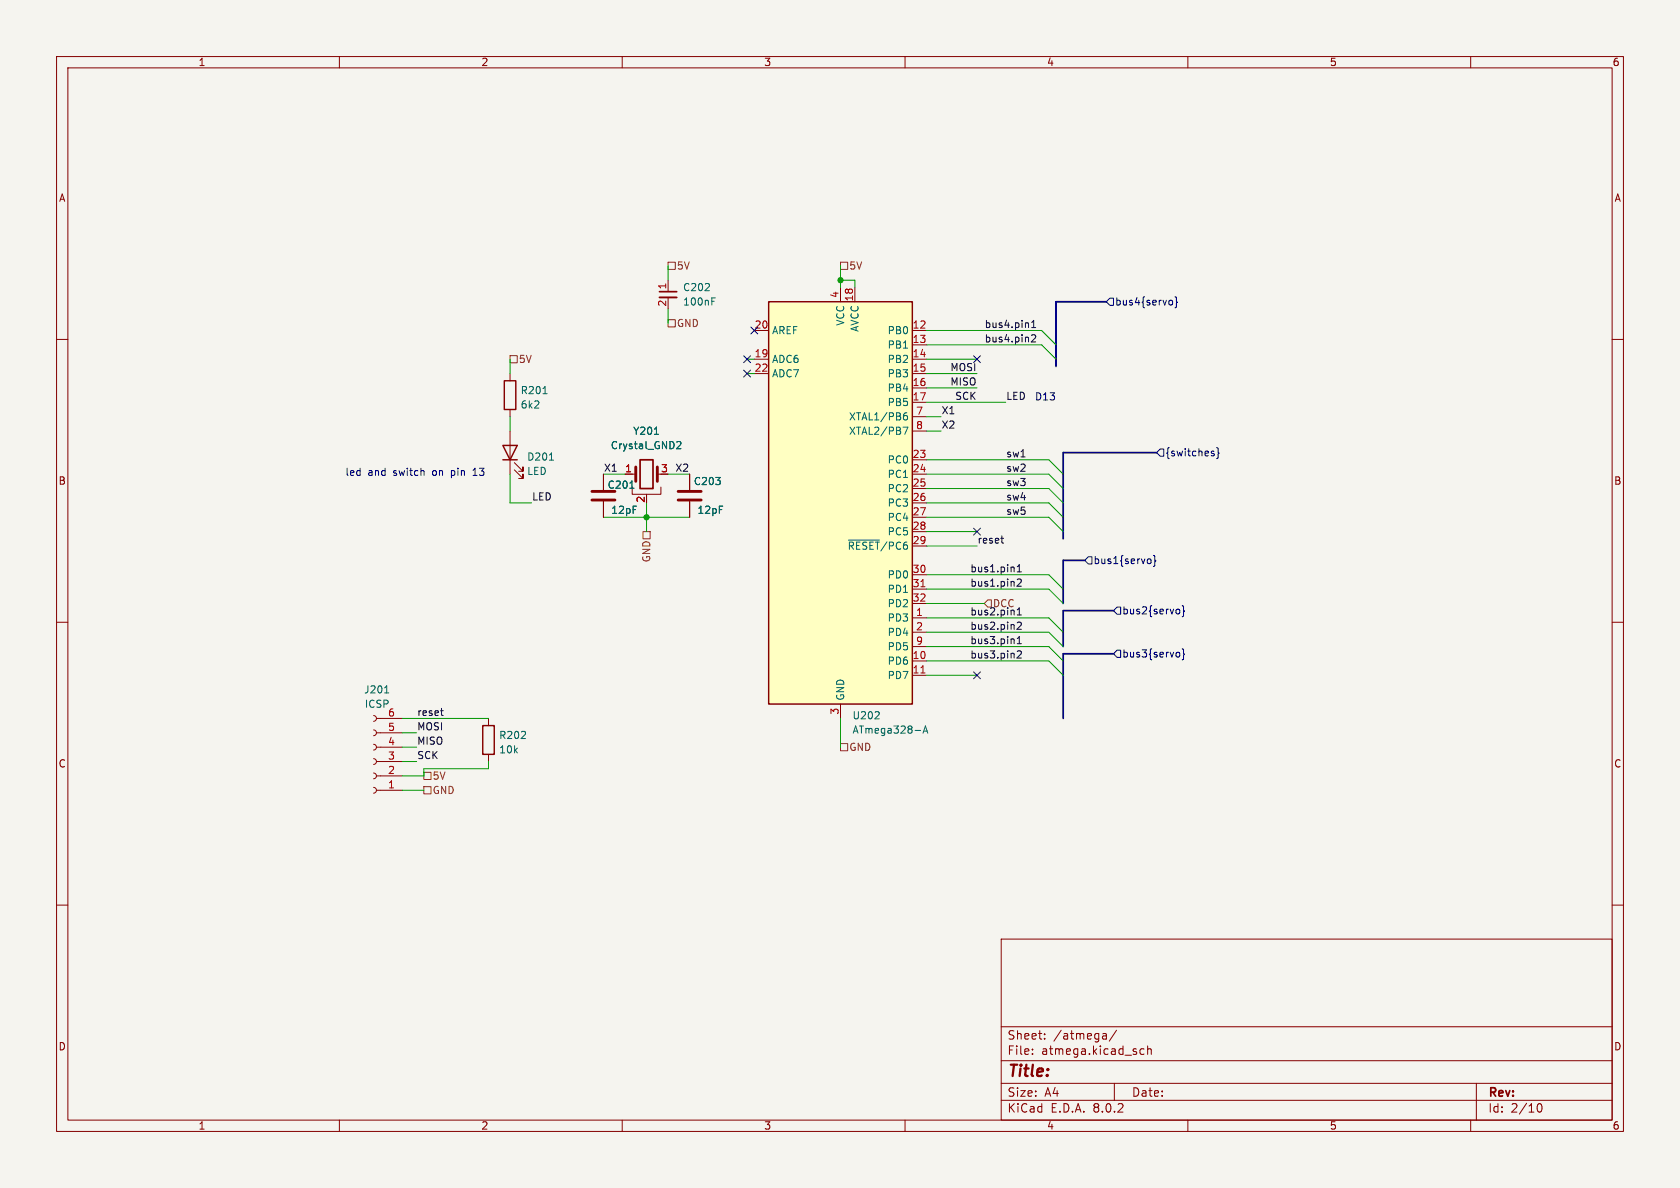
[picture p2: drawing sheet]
<svg xmlns="http://www.w3.org/2000/svg" width="297mm" height="210mm" viewBox="0 0 297 210" stroke-linecap="round" stroke-linejoin="round" font-family="sans-serif">
<path d="M0 0h297v210h-297z" fill="#f5f4ef" stroke="#f5f4ef" stroke-width=".18"/>
<g fill="none" stroke="#840000" stroke-width=".18">
<path d="M10 10h277v190h-277zM12 12h273v186h-273zM60 10v2M110 10v2M160 10v2M210 10v2M260 10v2M10 60h2M118.1 49.5v2.1M118.1 52.6v2M285 60h2M90.2 66v1.3"/>
<path d="M90.2 72.4v1.3M90.2 76.2v7.6M90.9 83.1l1.6 1.5v-.8v.8h-.8M90.9 81.8l1.6 1.5v-.7v.7h-.8M106.7 83.8v2.8M106.7 88.6v2.8M10 110h2M285 110h2M66 126.5l.4 .1 .1 .4-.1 .4-.4 .1M66 129l.4 .2 .1 .3-.1 .4-.4 .1M66 131.6l.4 .1 .1 .4-.1 .3-.4 .2M66 134.1l.4 .2 .1 .3-.1 .4-.4 .1"/>
<path d="M66 136.7l.4 .1 .1 .4-.1 .3-.4 .2M66 139.2l.4 .1 .1 .4-.1 .4-.4 .1M66.5 127h4.6M66.5 129.5h4.6M66.5 132.1h4.6M66.5 134.6h4.6M66.5 137.2h4.6M66.5 139.7h4.6M86.4 127v1.3M86.4 133.4v1.2M10 160h2M285 160h2"/>
<path d="M177 166h108v32h-108zM60 198v2M110 198v2M160 198v2M177 194.5h108M177 191.5h108M177 187.5h108M177 181.5h108M182.5 186.3v.1M182.5 185.5v.1M184.7 183.6v.1M184.7 182.8v.1"/>
<path d="M195.1 182.7l.4 .1 .1 .9M195.6 183.6l-.5 .1M195.6 183.1h-.5M197 191.5v3M197.4 182.1l-1.3 2M202.2 185.5l-.4-.1-.3 .3v.4l.2 .2h.5M202.9 185.5l.2-.1 .4 .1v.9M202.9 184.9v1.5M210 198v2M260 198v2M261 191.5v6.5M271.7 195.7l.2-.5 .2-.1a.8 .8 0 0 1 .5 .7 .8 .8 0 0 1-.5 .8l-.2-.1-.2-.5"/>
</g>
<path d="M104.6 86.9h4.1M104.6 88.4h4.1" fill="none" stroke="#840000" stroke-width=".51"/>
<path d="M125.8 53.3h.5M125.8 52.7h.6M96 69.6h.7M97.1 81.3h.8M111.4 86.3h.7M68 122.5h.7" fill="none" stroke="#006464" stroke-width=".18"/>
<path d="M116.6 52.6h3" fill="none" stroke="#840000" stroke-width=".33"/>
<path d="M116.6 51.6h3" fill="none" stroke="#840000" stroke-width=".3"/>
<path d="M88.9 78.7h2.5l-1.2 2.6zM89.2 67.3h2v5.1h-2zM88.9 81.3h2.5M85.3 128.3h2.1v5.1h-2.1z" fill="none" stroke="#840000" stroke-width=".25"/>
<path d="M135.9 53.3h25.4v71.2h-25.4z" fill="#ffffc2"/>
<path d="M135.9 53.3h25.4v71.2h-25.4z" fill="none" stroke="#840000" stroke-width=".25"/>
<g fill="none" stroke="#840000" stroke-width=".18">
<path d="M133.3 58.4h2.6M148.6 50.8v2.5M151.1 50.8v2.5M161.3 58.4h2.5M133.3 63.5h2.6M133.3 66h2.6M161.3 61h2.5M161.3 63.5h2.5M161.3 66h2.5M161.3 68.6h2.5M161.3 71.1h2.5M161.3 73.7h2.5"/>
<path d="M161.3 76.2h2.5M106.7 83.8v2.8M106.7 88.6v2.8M110.5 83.8h1.9M111.8 86.1v1.3h5v-1.3M114.3 87.4v.2M116.2 83.8h.6M121.9 83.8v2.8M121.9 88.6v2.8M161.3 81.3h2.5M161.3 83.8h2.5M161.3 86.4h2.5"/>
<path d="M161.3 88.9h2.5M161.3 91.4h2.5M161.3 94h2.5M161.3 96.5h2.5M161.3 109.2h2.5M161.3 116.8h2.5M161.3 119.4h2.5M161.3 111.8h2.5M161.3 101.6h2.5M161.3 104.1h2.5M161.3 106.7h2.5M161.3 114.3h2.5"/>
<path d="M148.6 124.5v2.5"/>
</g>
<path d="M162.8 119h.7M162.8 103.7h.7" fill="none" stroke="#a90000" stroke-width=".18"/>
<path d="M115.7 76.8h.7M119.7 78.1l.4-.1 .3 .4-.8 .9h.8M159.7 75.5h.8l-.5 1.3M159.8 73.6l.4-.1 .2 .2-.1 .5h-.3l-.2-.1M160.3 73h-.3l-.2 .3M111.4 86.3h.7M150 95.5h5.5M154.7 127.1h.7M155.4 125.9v.4M161.8 129.1h1M163.2 129.6l.4-1.3 .4 1.3M163.3 129.2h.6" fill="none" stroke="#006464" stroke-width=".18"/>
<path d="M112.4 82.6v2.5M116.2 82.6v2.5M119.9 86.9h4.1M119.9 88.4h4.1" fill="none" stroke="#840000" stroke-width=".51"/>
<path d="M113.2 81.3h2.2v5.1h-2.2z" fill="none" stroke="#840000" stroke-width=".3"/>
<path d="M118.1 56.5h1.3v1.3h-1.3zM118.1 46.4h1.3v1.2h-1.3zM148.6 46.4h1.3v1.2h-1.3zM90.2 62.9h1.2v1.2h-1.2zM113.7 94h1.2v1.3h-1.2zM174.6 106h.7v1.3h-.7l-.6-.6zM74.9 136.5h1.3v1.3h-1.3zM74.9 139.1h1.3v1.2h-1.3zM148.6 131.4h1.3v1.3h-1.3z" fill="none" stroke="#725600" stroke-width=".18"/>
<g fill="none" stroke="#000084" stroke-width=".18">
<path d="M132.7 57.8l1.3 1.2M134 57.8l-1.3 1.2M195.6 53.3l.6-.6h.6v1.3h-.6zM206.9 53.1h.3l.1 .2-.1 .5-.3 .1M207.7 52.5l.3 .1v.7l.1 .1-.1 .2v.6l-.3 .2M131.5 65.4l1.2 1.2M131.5 62.9l1.2 1.2M132.7 65.4l-1.2 1.2M132.7 62.9l-1.2 1.2M172.1 62.9l1.2 1.2M173.3 62.9l-1.2 1.2M205.1 79.4h.6v1.2h-.6l-.6-.6z"/>
<path d="M214.3 79.7l.3 .1M215.1 79.1l.2 .2v.6l.2 .2-.2 .2v.6l-.2 .2M172.1 93.4l1.2 1.2M173.3 93.4l-1.2 1.2M192.4 98.4h.6v1.3h-.6l-.6-.6zM203.1 98.8l.3 .1 .1 .1-.1 .5-.3 .1M203.9 98.2l.3 .2v.6l.1 .2-.1 .1v.6l-.3 .2M214.3 80.2h.3l.1 .2-.2 .2h-.2M172.1 118.8l1.2 1.2M173.3 118.8l-1.2 1.2M197.5 114.9h.6v1.3h-.6l-.7-.6zM197.5 107.3h.6v1.3h-.6l-.7-.6z"/>
<path d="M208.1 115.3l.3 .1 .2 .1-.1 .5-.4 .1M208.1 107.7h.3l.2 .2-.1 .5-.4 .1M209 114.7l.2 .2v.6l.2 .2-.2 .1v.7l-.2 .1M209 107.1l.2 .2v.6l.2 .1-.2 .2v.6l-.2 .2"/>
</g>
<g fill="none" stroke="#0f0f0f" stroke-width=".18">
<path d="M182.4 59.3l.5-.1 .2 .3-.8 .9h.8M182.4 57.9h.7M182.4 57l.3-.4v1.3M176.9 95.2h.5M177.2 95.9l.2 .1M180.5 80.8h.7M179.8 115.2l.5-.1 .3 .3-.8 .9h.8M179.8 102.5l.5-.1 .3 .3-.8 .9h.8M179.8 110.1l.5-.1 .3 .3-.8 .9h.8M179.8 113.8h.8M179.8 100.2l.4-.4v1.3M179.8 107.8l.4-.4v1.3"/>
<path d="M179.8 112.9l.4-.4v1.3M179.8 108.7h.8M179.8 101.1h.8M77.9 125.6h.5M78.1 126.4l.3 .1"/>
</g>
<path d="M83.6 84h.7M83.9 83l-.3 .1" fill="none" stroke="#0000c2" stroke-width=".18"/>
<path d="M195.6 53.3h-8.9v11.5M191.8 99.1h-3.8v7.6M204.5 80h-16.5v15.3M196.8 108h-8.8v6.3M196.8 115.6h-8.8v11.4" fill="none" stroke="#000084" stroke-width=".3"/>
<g fill="none" stroke="#009600" stroke-width=".18">
<path d="M118.1 47v2.5M118.1 54.6v2.6M148.6 47v3.8M148.6 49.5h2.5v1.3M163.8 58.4h20.3l2.6 2.6M90.2 63.5v2.5M90.2 73.7v2.5M132.1 66h1.2M132.1 63.5h1.2M163.8 76.2h2.6M163.8 73.7h2.6M163.8 66h8.9"/>
<path d="M163.8 68.6h8.9M163.8 71.1h14M163.8 61h20.3l2.6 2.5M163.8 63.5h8.9M90.2 83.8v5.1h3.8M106.7 83.8h3.8M106.7 91.4h15.2M114.3 88.9v5.1M118.1 83.8h3.8M163.8 88.9h21.6l2.6 2.5M163.8 81.3h21.6l2.6 2.5M163.8 86.4h21.6l2.6 2.5"/>
<path d="M163.8 83.8h21.6l2.6 2.6M163.8 91.4h21.6l2.6 2.6M163.8 94h8.9M163.8 96.5h8.9M163.8 116.8h21.6l2.6 2.6M163.8 114.3h21.6l2.6 2.5M163.8 119.4h8.9M163.8 104.1h21.6l2.6 2.6M163.8 101.6h21.6l2.6 2.5M163.8 111.8h21.6l2.6 2.5M163.8 109.2h21.6l2.6 2.6M163.8 106.7h10.2"/>
<path d="M71.1 127h15.3M71.1 132.1h2.6M71.1 129.5h2.6M71.1 139.7h3.8M71.1 134.6h2.6M86.4 134.6v1.3h-11.5v1.3h-3.8M148.6 127v5.1"/>
</g>
<g fill="#009600" stroke="#009600" stroke-width=".18">
<circle cx="114.3" cy="91.4" r=".46"/>
<circle cx="148.6" cy="49.5" r=".46"/>
</g>
<text font-size="2.8" fill="#840000" x="178" y="190.9">Title:</text>
<g font-size="2.1" fill="#840000">
<text x="178" y="184">Sheet:</text>
<text x="186.2" y="184">/atmega/</text>
<text x="178" y="186.7">File:</text>
<text x="184.1" y="186.7">atmega.kicad_sch</text>
<text x="178" y="196.9">KiCad</text>
<text x="178" y="194.1">Size:</text>
<text x="184.7" y="194.1">A4</text>
<text x="185.7" y="196.9">E.D.A.</text>
<text x="193.3" y="196.9">8.0.2</text>
<text x="200" y="194.1">Date:</text>
<text x="263" y="194.3">Rev:</text>
<text x="263" y="196.9">Id:</text>
<text x="267.1" y="196.9">2/10</text>
</g>
<g font-size="1.8" fill="#840000">
<text x="35" y="11.9">1</text>
<text x="85" y="11.9">2</text>
<text x="135" y="11.9">3</text>
<text x="185" y="11.9">4</text>
<text x="235" y="11.9">5</text>
<text x="285" y="11.9">6</text>
<text x="10.3" y="35.9">A</text>
<text x="285.3" y="35.9">A</text>
<text x="10.3" y="85.9">B</text>
<text x="285.3" y="85.9">B</text>
<text x="10.3" y="135.9">C</text>
<text x="285.3" y="135.9">C</text>
<text x="10.3" y="185.9">D</text>
<text x="285.3" y="185.9">D</text>
<text x="35" y="199.9">1</text>
<text x="85" y="199.9">2</text>
<text x="135" y="199.9">3</text>
<text x="185" y="199.9">4</text>
<text x="235" y="199.9">5</text>
<text x="285" y="199.9">6</text>
</g>
<g font-size="1.8" fill="#725600">
<text x="119.6" y="47.9">5V</text>
<text x="150.1" y="47.9">5V</text>
<text x="119.6" y="58">GND</text>
<text x="91.6" y="64.4">5V</text>
<text x="115.2" y="99.5" transform="rotate(-90 115.2 99.5)">GND</text>
<text x="150.1" y="132.9">GND</text>
<text x="76.4" y="138">5V</text>
<text x="76.4" y="140.6">GND</text>
</g>
<g font-size="1.8" fill="#a90000">
<text x="117.9" y="51.3" transform="rotate(-90 117.9 51.3)">1</text>
<text x="148.3" y="52.8" transform="rotate(-90 148.3 52.8)">4</text>
<text x="150.9" y="53.4" transform="rotate(-90 150.9 53.4)">18</text>
<text x="117.9" y="54.3" transform="rotate(-90 117.9 54.3)">2</text>
<text x="133.3" y="58.2">20</text>
<text x="161.2" y="58.2">12</text>
<text x="133.3" y="63.2">19</text>
<text x="133.3" y="65.8">22</text>
<text x="161.2" y="60.7">13</text>
<text x="161.2" y="63.2">14</text>
<text x="161.2" y="65.8">15</text>
<text x="161.2" y="68.3">16</text>
<text x="161.2" y="70.9">17</text>
<text x="161.9" y="73.4">7</text>
<text x="161.9" y="75.9">8</text>
<text x="110.4" y="83.6">1</text>
<text x="116.8" y="83.6">3</text>
<text x="161.2" y="81">23</text>
<text x="161.2" y="83.6">24</text>
<text x="114" y="89" transform="rotate(-90 114 89)">2</text>
<text x="161.2" y="86.1">25</text>
<text x="161.2" y="88.6">26</text>
<text x="161.2" y="91.2">27</text>
<text x="161.2" y="93.7">28</text>
<text x="161.2" y="96.3">29</text>
<text x="161.2" y="101.3">30</text>
<text x="161.2" y="103.9">31</text>
<text x="161.2" y="106.4">32</text>
<text x="161.9" y="109">1</text>
<text x="161.9" y="111.5">2</text>
<text x="161.2" y="116.6">10</text>
<text x="161.2" y="119.1">11</text>
<text x="161.9" y="114">9</text>
<text x="68.5" y="131.8">4</text>
<text x="68.5" y="129.3">5</text>
<text x="68.5" y="126.7">6</text>
<text x="148.3" y="126.4" transform="rotate(-90 148.3 126.4)">3</text>
<text x="68.5" y="136.9">2</text>
<text x="68.5" y="134.4">3</text>
<text x="68.5" y="139.4">1</text>
</g>
<g font-size="1.8" fill="#006464">
<text x="120.7" y="51.7">C202</text>
<text x="120.7" y="54.2">100nF</text>
<text x="136.4" y="59.3">AREF</text>
<text x="149.5" y="57.7" transform="rotate(-90 149.5 57.7)">VCC</text>
<text x="152" y="58.8" transform="rotate(-90 152 58.8)">AVCC</text>
<text x="156.8" y="59.3">PB0</text>
<text x="136.4" y="64.4">ADC6</text>
<text x="156.8" y="61.8">PB1</text>
<text x="156.8" y="64.4">PB2</text>
<text x="92" y="69.9">R201</text>
<text x="136.4" y="66.9">ADC7</text>
<text x="156.8" y="66.9">PB3</text>
<text x="156.8" y="69.4">PB4</text>
<text x="156.8" y="72">PB5</text>
<text x="92" y="72.4">6k2</text>
<text x="111.8" y="77.1">Y201</text>
<text x="150" y="74.5">XTAL1/PB6</text>
<text x="150" y="77.1">XTAL2/PB7</text>
<text x="93.1" y="81.6">D201</text>
<text x="107.9" y="79.6">Crystal_GND2</text>
<text x="156.8" y="82.1">PC0</text>
<text x="93.1" y="84.2">LED</text>
<text x="107.3" y="86.6">C201</text>
<text x="122.6" y="86">C203</text>
<text x="156.8" y="84.7">PC1</text>
<text x="156.8" y="87.2">PC2</text>
<text x="156.8" y="89.8">PC3</text>
<text x="108" y="91">12pF</text>
<text x="123.2" y="91">12pF</text>
<text x="156.8" y="92.3">PC4</text>
<text x="156.8" y="94.8">PC5</text>
<text x="149.8" y="97.4">~{RESET}/PC6</text>
<text x="156.8" y="102.5">PD0</text>
<text x="156.8" y="105">PD1</text>
<text x="156.8" y="107.5">PD2</text>
<text x="156.8" y="110.1">PD3</text>
<text x="156.8" y="112.6">PD4</text>
<text x="156.8" y="117.7">PD6</text>
<text x="156.8" y="115.2">PD5</text>
<text x="64.3" y="122.8">J201</text>
<text x="64.4" y="125.3">ICSP</text>
<text x="149.5" y="124" transform="rotate(-90 149.5 124)">GND</text>
<text x="156.8" y="120.2">PD7</text>
<text x="88.1" y="130.8">R202</text>
<text x="150.6" y="127.4">U202</text>
<text x="150.6" y="129.9">ATmega328-A</text>
<text x="88.1" y="133.4">10k</text>
</g>
<g font-size="1.8" fill="#0f0f0f">
<text x="174" y="58.1">bus4.pin1</text>
<text x="167.9" y="65.7">MOSI</text>
<text x="174" y="60.6">bus4.pin2</text>
<text x="167.9" y="68.2">MISO</text>
<text x="168.8" y="70.8">SCK</text>
<text x="177.8" y="70.8">LED</text>
<text x="166.4" y="75.9">X2</text>
<text x="166.4" y="73.3">X1</text>
<text x="106.7" y="83.5">X1</text>
<text x="119.3" y="83.5">X2</text>
<text x="177.8" y="83.5">sw2</text>
<text x="177.8" y="80.9">sw1</text>
<text x="94" y="88.6">LED</text>
<text x="177.8" y="86">sw3</text>
<text x="177.8" y="88.6">sw4</text>
<text x="177.8" y="91.1">sw5</text>
<text x="171.4" y="101.3">bus1.pin1</text>
<text x="172.7" y="96.2">reset</text>
<text x="171.4" y="103.8">bus1.pin2</text>
<text x="175.5" y="107.5">DCC</text>
<text x="171.4" y="114">bus3.pin1</text>
<text x="171.4" y="111.4">bus2.pin2</text>
<text x="171.4" y="108.9">bus2.pin1</text>
<text x="171.4" y="116.5">bus3.pin2</text>
<text x="73.7" y="131.7">MISO</text>
<text x="73.7" y="129.2">MOSI</text>
<text x="73.7" y="126.7">reset</text>
<text x="73.7" y="134.3">SCK</text>
</g>
<g font-size="1.8" fill="#000084">
<text x="197" y="54.2">bus4{servo}</text>
<text x="205.9" y="80.9">{switches}</text>
<text x="193.2" y="99.9">bus1{servo}</text>
<text x="198.3" y="108.8">bus2{servo}</text>
<text x="198.3" y="116.4">bus3{servo}</text>
</g>
<g font-size="1.8" fill="#0000c2">
<text x="182.9" y="70.9">D13</text>
<text x="61" y="84.2">led</text>
<text x="65" y="84.2">and</text>
<text x="69.7" y="84.2">switch</text>
<text x="76.7" y="84.2">on</text>
<text x="80.2" y="84.2">pin</text>
<text x="84.3" y="84.2">13</text>
</g>
</svg>
